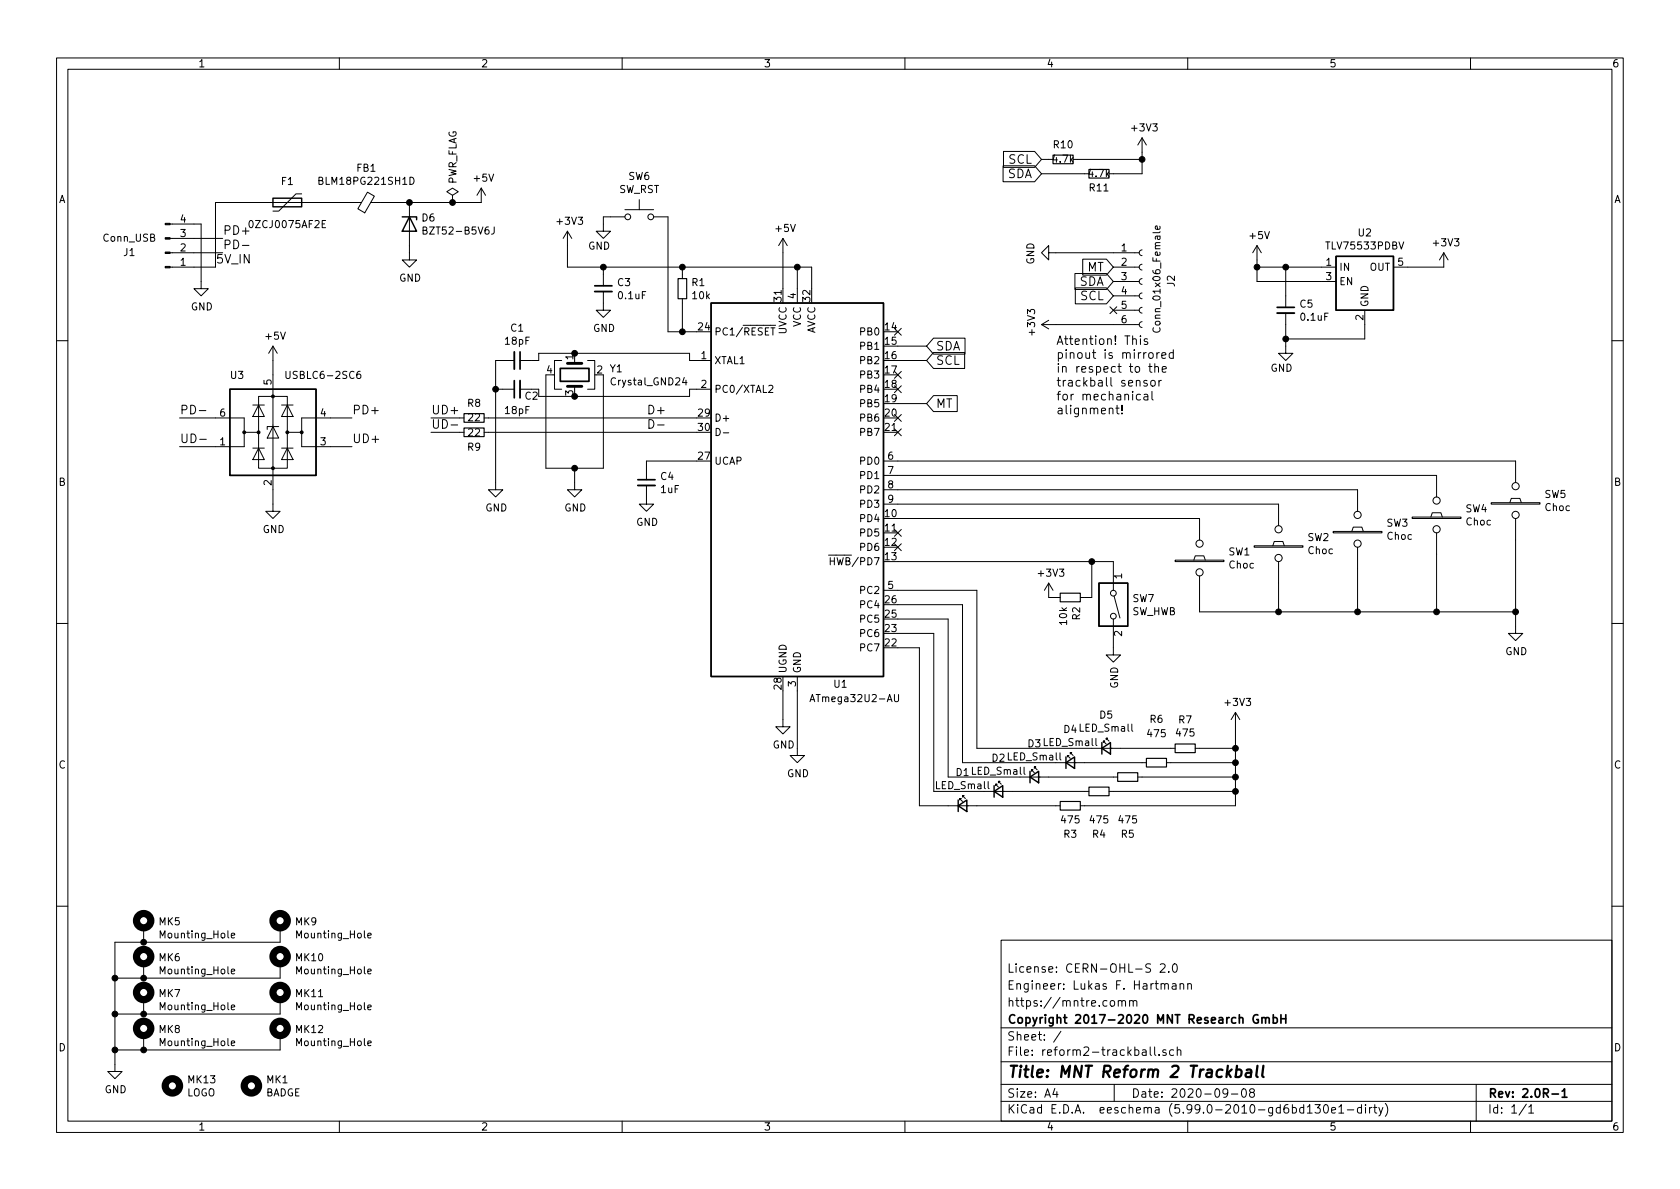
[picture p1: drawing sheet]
<svg xmlns="http://www.w3.org/2000/svg" width="297mm" height="210mm" viewBox="0 0 297 210" stroke-linecap="round" stroke-linejoin="round" font-family="sans-serif">
<g fill="none" stroke="#000" stroke-width=".18">
<path d="M10 10.2h277v190.1h-277zM12 12.2h273v186.1h-273zM60 10.2v2M110 10.2v2M160 10.2v2M210 10.2v2M260 10.2v2M30.1 39.6h5.5v11.4h1.2l-1.2 1.3-1.3-1.3h1.3M53.3 34.3h-1l-3 3h-1M57.6 39h-.6v1.3h.6M63.9 35.8h-25.8v11.4h-8M65 34l1.2 .7-1.7 2.9-1.2-.7z"/>
<path d="M72.4 35.8v10.2h1.3l-1.3 1.2-1.3-1.2h1.3M72.5 31.3a.64 .64 0 0 1 .7 .7 .64 .64 0 0 1-.7 .6zM80 34.5l1-.6-1-.6-1 .6 1 .6v1.3M80 35.8h.1M85.1 33.3v2.5h-19.5M85.1 33.3l-.8 1.2M85.1 33.3l.8 1.2M110.5 38.3h-3.8v2.6h1.2l-1.2 1.3-1.3-1.3h1.3M110.5 37.1h5.1M113 35.3v1.8M115.6 38.3h2.5v20.4h5.1M177.4 29.3h5.5l1.2 1.4-1.2 1.4h-5.5z"/>
<path d="M177.4 26.8h5.5l1.2 1.4-1.2 1.4h-5.5zM184.1 28.2h2.1M184.1 30.7h8.4M189.7 28.2h12.2M201.9 24.4l-.7 1.2M201.9 24.4v6.3h-5.8M201.9 24.4l.8 1.2M30.1 42.2h9.3M30.1 44.7h9.3M42.9 43.4h1.1M74.8 40.7h.5l.2-.2-.1-.2-.6-.2v1.3h.5l.2-.1v-.3l-.3-.3M87.4 40.1v.9a.41 .41 0 0 1-.5 .4"/>
<path d="M100.3 40.9v6.3h43.2v3.8M100.3 40.9l-.7 1.3M100.3 40.9l.8 1.3M106.7 51.6v3.3h1.2l-1.2 1.2-1.3-1.2h1.3M106.7 47.2v3.3M120.6 47.2v2.1M120.6 52.8v5.9M136.2 57.5h.9M136.3 58h.7M138.4 42.2v11.4M138.4 42.2l-.7 1.2M138.4 42.2l.8 1.2"/>
<path d="M141 47.2v6.4M158.1 58.1l1.3 1.2M159.4 58.1l-1.3 1.2M165 59.8h5.6v2.8h-5.6l-1.2-1.4zM184.1 57.4h17.3M184.1 57.4l1.3 .8M185.4 44.7v-1.3l-1.3 1.3 1.3 1.3v-1.3h16M185.4 56.6l-1.3 .8M190.1 48.4h5.5l1.2 1.4-1.2 1.4h-5.5zM190.1 50.9h5.5l1.2 1.4-1.2 1.4h-5.5zM191.4 45.8h4.2l1.2 1.4-1.2 1.4h-4.2zM196.2 54.2l1.3 1.3"/>
<path d="M196.8 47.2h4.6M196.8 49.8h4.6M196.8 54.9h4.6M196.8 52.3h4.6M197.5 54.2l-1.3 1.3M201.6 59.4v.1M201.6 59.9v1M201.9 56.9l-.3 .1-.2 .4 .2 .4 .3 .1M201.9 54.4l-.3 .1-.2 .4 .2 .3 .3 .2M201.9 51.8l-.3 .2-.2 .3 .2 .4 .3 .1M201.9 49.3l-.3 .1-.2 .4 .2 .3 .3 .2M201.9 46.7l-.3 .2-.2 .3 .2 .4 .3 .1"/>
<path d="M201.9 44.2l-.3 .1-.2 .4 .2 .4 .3 .1M202.9 60l-.4-.1-.2 .2 .1 .2 .5 .2v.3h-.6M204 58a.6 .6 0 0 0 .4 .8 .6 .6 0 0 0 .7-.6l-.1-.2M205.1 40v.4l-.2 .1h-.6v-.5l.3-.1 .1 .6M222.2 43.4l-.7 1.3M222.2 43.4v6.4h14M222.2 43.4l.8 1.3M222.2 47.2h14M227.3 55.4v7.1h1.3l-1.3 1.2-1.2-1.2h1.2M227.3 47.2v7.2M241.3 54.9v5h-14M255.3 44.7l-.8 1.3"/>
<path d="M255.3 44.7v2.5h-8.9M255.3 44.7l.7 1.3M10 60.2h2M31.7 73.9h11.5v2.5h2.5M35.2 72.6h1.2M35.3 77.7h1.2M43.2 76.4v2.6h-11.5M44.7 79.2h2M44.7 71.6h2M45.7 70.1h5.1v12.7h-5.1zM45.7 79.2l1 2.1h-2zM45.7 71.6l1 2.1h-2z"/>
<path d="M48.3 61.2v29.2h1.2l-1.2 1.3-1.3-1.3h1.3M48.3 75.4l1 2.1h-2.1zM48.3 61.2l-.8 1.3M48.3 61.2l.7 1.3M49.3 75.4h-2.1v.5M49.8 79.2h2M49.8 71.6h2M50.6 65.7v1l.2 .2h.2l.3-.2v-1M50.8 79.2l1 2.1h-2zM50.8 71.6l1 2.1h-2zM53.3 76.4v2.6h8.9M62.2 73.9h-8.9v2.5h-2.5"/>
<path d="M63.7 65.7h-.4a.86 .86 0 0 0 0 1.2l.4-.1 .1-.4-.2-.3h-.3l-.2 .3M76.2 73.9h5.8M76.2 76.4h5.8M79.8 75.1h1.1M85.6 73.9h37.6M85.6 76.4h37.6M87.6 68.8h3.3M90.9 63.7h-3.3v22.9h1.3l-1.3 1.3-1.2-1.3h1.2M91.9 68.8h2.1M91.9 63.7h3.3v-1.2h26.7v1.2h3.8M96.5 66.3v16.5h10.2v-16.5M99.3 63.7h-1.3v5.1h1.3"/>
<path d="M101.6 63.7v.6M101.6 68.3v.5M103.9 63.7h1.3v5.1h-1.3M114.7 74.2a.77 .77 0 0 1 .9 .8 .77 .77 0 0 1-.9 .7zM116.3 75.1h1.1M121 66.7l-.3 1h.8M121.3 67.2v.9M125.7 68.8h-3.8v1.3h-26.7M126.6 75.8a.64 .64 0 0 1 .7 .6 .64 .64 0 0 1-.7 .6zM127.9 76.5h1M135.9 68.3l.5-.2 .3 .4-.8 .9h.8M156.2 76.4h2.5"/>
<path d="M158.1 68.2l1.3 1.2M158.1 73.3l1.3 1.2M158.1 75.8l1.3 1.3M158.1 65.7l1.3 1.2M158.7 63.7h5.1M158.7 71.4h5.1M158.7 61.2h5.1M159.4 68.2l-1.3 1.2M159.4 73.3l-1.3 1.2M159.4 75.8l-1.3 1.3M159.4 65.7l-1.3 1.2M165 70h4.2v2.8h-4.2l-1.2-1.4z"/>
<path d="M165 62.3h5.6v2.9h-5.6l-1.2-1.5zM197.3 72.2h.6M197.5 71.7v1.3l.4 .2M198.4 73v.2M198.4 71.7v.9M201.6 69.8l-.4-.1-.3 .3v.4l.2 .3h.5M202.3 69.8h.6v.9M202.8 67.3h-.4l-.2 .2 .1 .2 .5 .1v.4h-.6M202.9 70.1l-.5 .1a.3 .3 0 0 0-.2 .2 .3 .3 0 0 0 .2 .3h.5M203.1 64.8h.6M203.2 62.5l.2-.1 .4 .1 .1 .6-.2 .2-.3 .1-.2-.2zM203.3 64.3v1.3l.4 .2"/>
<path d="M203.5 67.4l.2-.1 .5 .1 .1 .6-.2 .2-.4 .1-.2-.2zM203.7 69.2v1.3l.2 .2M204.2 65l.2-.2 .4 .1v.9M204.2 64.3v1.5M204.5 62.4v1M204.9 67.3v1M205 62.4h-.3l-.2 .2M205.3 67.3h-.2l-.2 .3M205.4 62.9l.7-.2v-.3h-.5l-.2 .2 .1 .7h.6M205.5 65.3l.7-.1-.1-.3-.4-.1-.2 .2 .1 .8h.5M207.4 62.4h-.4l-.3 .2v.5l.2 .2h.5M207.4 61.8v1.6"/>
<path d="M285 60.2h2M101.6 82.8v3.8h1.3l-1.3 1.3-1.3-1.3h1.3M114.3 85.8v3.3h1.3l-1.3 1.3-1.3-1.3h1.3M123.2 81.5h-8.9v3.3M146.5 98.2h1.3M146.8 98.6v1.3M146.8 99.2h.7M156.2 81.5h111.8v3.8M156.2 86.6h83.8v3.8M156.2 84.1h97.8v3.8M156.2 94.2h2.5M156.2 89.1h69.9v3.9"/>
<path d="M158.1 93.6l1.3 1.2M158.1 96.2l1.3 1.2M158.7 99.3h38.1v5.1M158.7 91.7h53.4v3.8M159.4 93.6l-1.3 1.2M159.4 96.2l-1.3 1.2M193 99.3v6.4h-2M207.8 99.1h8.6v.2h-8.6zM211.1 99.1l.2-.8h1.6l.2 .8M221.7 96.5h8.7v.3h-8.7zM225 96.5l.3-.7h1.5l.3 .7M226.1 99.3v8.9"/>
<path d="M235.7 94h8.6v.2h-8.6zM239 94l.3-.8h1.5l.2 .8M240 96.8v11.4M249.7 91.4h8.6v.3h-8.6zM253 91.4l.2-.7h1.6l.2 .7M254 94.2v14M263.7 88.9h8.6v.2h-8.6zM267 88.9l.2-.8h1.5l.3 .8M268 91.7v20.3h1.2l-1.2 1.3-1.3-1.3h1.3M10 110.2h2M141 119.6v14h1.2l-1.2 1.3-1.3-1.3h1.3M156.2 104.4h16.5v27.9h35.1"/>
<path d="M158.7 114.5h3.9v28h24.9M158.7 112h6.4v27.9h27.4M158.7 109.5h8.9v27.9h30M158.7 106.9h11.5v28h32.5M185.4 103.1l-.7 1.3M185.4 103.1v2.6h2.1M185.4 103.1l.8 1.3M196.8 109.5v6.3h1.3l-1.3 1.3-1.2-1.3h1.2M197 105.4l1 3.9M212.1 101.8v6.4h55.9M285 110.2h2M138.4 122.2v6.3h1.3l-1.3 1.3-1.2-1.3h1.2"/>
<path d="M143.2 124.1l.4-1.3 .5 1.3M143.3 123.7h.6M158.1 122.8v1l.3 .3h.2l.3-.3v-1M176 138.9v-.2h.3h-.3l.5 .5M176.5 138.4v-.2h.3h-.3l.5 .5M182.4 136.4v-.3h.2h-.2l.5 .5M182.9 135.9v-.3h.2h-.2l.5 .5M188.7 133.9v-.3h.3h-.3l.5 .5M189.2 133.3v-.2h.3h-.3l.5 .5M195.1 131.3v-.2h.2h-.2l.5 .5M195.6 130.8v-.2h.2h-.2l.5 .5M196.1 139.9h22.3"/>
<path d="M201.2 137.4h17.2M206.2 134.9h12.2M211.3 132.3h7.1M218.4 126v16.5h-27.4M218.4 126l-.7 1.2M218.4 126l.8 1.2M169.7 141.5v-.3h.2h-.2l.5 .5M170.2 141v-.3h.2h-.2l.5 .5M10 160.2h2M25.4 164.1v2.5M25.4 170.4v2.6M25.4 176.8v2.5"/>
<path d="M40.9 171.8l.6-.1-.1-.3h-.3l-.2 .1 .1 .7h.4M40.9 178.1l.6-.1-.1-.2-.3-.1-.2 .2 .1 .6h.4M40.9 165.4l.6-.1-.1-.2-.3-.1-.2 .2 .1 .6h.4M49.5 164.1v2.5h-29.2v22.9h1.3l-1.3 1.2-1.3-1.2h1.3M49.5 170.4v2.6h-29.2M49.5 176.8v2.5h-29.2M65 165.4l.6-.1v-.2l-.4-.1-.2 .2 .1 .6h.5M65 178.1l.6-.1v-.2l-.4-.1-.2 .2 .1 .6h.5M65 171.8l.6-.1v-.3h-.4l-.2 .1 .1 .7h.5M177 166.3h108v32h-108zM196.4 177l.4-.1 .3 .3v.4l-.3 .3h-.4l-.1-.3v-.4zM197.7 177.1l.2-.2 .4 .1 .1 .9"/>
<path d="M197.7 176.9v1M198.4 177.1l.2-.2 .3 .1 .1 .9M199.7 177.1l.2-.2 .4 .1 .1 .9M199.7 176.9v1M200.4 177.1l.2-.2 .3 .1 .1 .9M205.1 170.6l.6-.2 .2 .2 .1 .3-.9 1h.9M205.3 174.1l.2-.2 .4 .1v.9M205.9 174.1l.2-.2 .4 .1 .1 .9M206.6 171.8v.1M207.3 174h.6v.9M207.4 170.6l.2-.2a.81 .81 0 0 1 .6 .7 .81 .81 0 0 1-.3 .8h-.1a.81 .81 0 0 1-.4-1.3zM207.9 174.3l-.5 .1a.29 .29 0 0 0-.2 .2 .29 .29 0 0 0 .2 .3h.5"/>
<path d="M208.6 174.1l.3-.2 .3 .1 .1 .9M208.6 173.9v1M210 174.1l.2-.2 .4 .1v.9M210 173.9v1M285 160.2h2M25.4 183.1v2.6M40.9 184.5l.6-.1-.1-.3h-.3l-.2 .1 .1 .7h.4M49.5 183.1v2.6h-29.2M60 198.3v2M65 184.5l.6-.1v-.3h-.4l-.2 .1 .1 .7h.5M110 198.3v2M160 198.3v2"/>
<path d="M177 194.8h108M177 191.8h108M177 187.8h108M177 181.8h108M186.5 192.5l-.4 1h1M186.9 193v1M187.6 182.4l-1.3 1.9M197 191.8v3M202 185.7h.6v.9M202.6 186l-.5 .1a.29 .29 0 0 0-.2 .2 .29 .29 0 0 0 .2 .3h.5M203.4 185.1v1.3l.2 .2M204.1 185.1v1.3l.3 .2"/>
<path d="M204.9 186.5v.1M206.1 185.7l-.3-.1-.2 .2v.3l.5 .1v.4h-.5M207.5 185.7l-.4-.1-.3 .3v.4l.1 .3h.6M208.1 185.8l.3-.2 .3 .1 .1 .9M208.1 185.1v1.5M210 198.3v2M217.1 193.2l-.3 .3-.4-.1-.2-.2 .2-.6 .4-.1 .2 .2a.99 .99 0 0 1-.4 1.3h-.2M217.7 193.5h1.2M219.7 192.6l.2-.1a.81 .81 0 0 1 .5 .7 .81 .81 0 0 1-.3 .8h-.1a.81 .81 0 0 1-.6-.6 .81 .81 0 0 1 .3-.8zM221.2 193.2l-.3-.3 .1-.2 .2-.2 .4 .1 .2 .2-.1 .2-.6 .2-.2 .3 .1 .4 .2 .1h.3l.3-.3-.1-.4-.2-.1M231.1 196.8h.9M232.5 195.3h.9l-.5 .6 .5 .1v.7l-.3 .1h-.4l-.2-.1"/>
<path d="M234.2 195.4l.2-.1a.81 .81 0 0 1 .5 .7 .81 .81 0 0 1-.3 .8h-.1a.81 .81 0 0 1-.6-.6 .81 .81 0 0 1 .3-.8zM235.4 196.3l.7-.1v-.3l-.5-.1-.2 .2 .1 .8h.6M236.7 195.8l.4-.5v1.5M236.7 196.8h.9M238.2 196.3h1.2M240.7 195.9l-.4-.1-.3 .3v.4l.1 .3h.6M240.7 195.3v1.5M241.4 195.3v.2M241.4 195.8v1M242.1 195.8v1M242.6 195.8l-.3 .1-.2 .2M242.9 195.8h.5"/>
<path d="M243.1 195.3v1.3l.3 .2M243.8 195.8l.3 1M244.5 195.8l-.5 1.4-.2 .1M244.9 195.1a1.72 1.72 0 0 1 0 2.3M260 198.3v2M261 191.8v6.5M269.9 195.3l-1.3 1.9M270.3 195.8l.4-.5v1.5M270.3 196.8h.9"/>
<circle cx="111" cy="38.3" r=".51"/>
<circle cx="115.1" cy="38.3" r=".51"/>
<circle cx="212.1" cy="96.1" r=".63"/>
<circle cx="226.1" cy="98.7" r=".63"/>
<circle cx="226.1" cy="93.6" r=".63"/>
<circle cx="240" cy="96.1" r=".63"/>
<circle cx="240" cy="91.1" r=".63"/>
<circle cx="254" cy="88.5" r=".63"/>
<circle cx="254" cy="93.6" r=".63"/>
<circle cx="268" cy="86" r=".63"/>
<circle cx="268" cy="91.1" r=".63"/>
<circle cx="196.9" cy="109" r=".51"/>
<circle cx="196.9" cy="104.9" r=".51"/>
<circle cx="212.1" cy="101.2" r=".63"/>
</g>
<g fill="none" stroke="#000" stroke-width=".3">
<path d="M105.2 50.5h3M225.8 54.4h3.1M90.9 67.3v3.1M91.9 62.2v3.1M99.1 65.1h5v2.3h-5zM112.8 84.8h3M222.4 179.5a.74 .74 0 0 0-.9 .5 .74 .74 0 0 0 .6 .9l.4-.1v-.5h-.3M223.1 179.9v1M225.1 179.4v1.5M226.5 179.4v1.5M227.3 179.4v1.5M223.1 180.1l.2-.2 .4 .1 .1 .9"/>
<path d="M223.8 180.1l.2-.2 .3 .1 .1 .9M225.1 180l.5-.1 .2 .3v.4l-.1 .3h-.6M226.5 180.1h.8M274.4 193.5h1.2M276.2 193l.4-.5v1.5M276.2 194h.9"/>
</g>
<path d="M218.6 189.2l.2-.1 .6 .1 .1 .3v.6a.66 .66 0 0 1-1 .3M218.7 188.5l-.2 2M220.4 189.2l.2-.1 .6 .1-.1 1.3M221.2 189.6l-.6 .1a.4 .4 0 0 0-.4 .3 .4 .4 0 0 0 .3 .5l.6-.1M222.3 188.5l-.2 1.7 .3 .3M223.4 188.5l-.2 1.7 .2 .3" fill="none" stroke="#000" stroke-width=".4"/>
<g fill="none" stroke="#000" stroke-width="1.3">
<circle cx="25.4" cy="169.2" r="1.27"/>
<circle cx="25.4" cy="162.8" r="1.27"/>
<circle cx="25.4" cy="175.5" r="1.27"/>
<circle cx="49.5" cy="175.5" r="1.27"/>
<circle cx="49.5" cy="169.2" r="1.27"/>
<circle cx="49.5" cy="162.8" r="1.27"/>
<circle cx="25.4" cy="181.9" r="1.27"/>
<circle cx="30.5" cy="192" r="1.27"/>
<circle cx="44.4" cy="192" r="1.27"/>
<circle cx="49.5" cy="181.9" r="1.27"/>
</g>
<g fill="none" stroke="#000" stroke-width=".25">
<path d="M48.3 35h5v1.6h-5zM71.1 38.3h2.6v.6M72.4 38.3l1.3 2.6h-2.6zM125.7 53.6h30.5v66h-30.5zM236.2 45.3h10.2v9.6h-10.2zM40.6 68.8h15.3v15.3h-15.3zM194.3 103.1h5.1v7.6h-5.1zM175.8 139.9l1.5-1v2.1zM175.8 138.9v2.1M182.1 137.4l1.5-1v2zM182.1 136.4v2M188.5 134.9l1.5-1v2z"/>
<path d="M188.5 133.9v2M194.8 132.3l1.5-1v2zM194.8 131.3v2M169.4 142.5l1.5-1v2zM169.4 141.5v2"/>
</g>
<path d="M186.2 27.4h3.5v1.6h-3.5zM192.5 30h3.6v1.5h-3.6zM119.9 49.3h1.5v3.5h-1.5zM82 75.7h3.6v1.5h-3.6zM82 73.1h3.6v1.6h-3.6zM187.5 104.9h3.5v1.5h-3.5zM192.5 139.2h3.6v1.5h-3.6zM197.6 136.6h3.6v1.6h-3.6zM202.7 134.1h3.5v1.5h-3.5zM207.8 131.6h3.5v1.5h-3.5zM187.5 141.7h3.5v1.6h-3.5z" fill="none" stroke="#000" stroke-width=".2"/>
<path d="M105.2 51.6h3M225.8 55.4h3.1M90.9 62.2v3.1M91.9 67.3v3.1M112.8 85.8h3" fill="none" stroke="#000" stroke-width=".33"/>
<g fill="#000" stroke="#000" stroke-width=".18">
<path d="M29.2 39.5h.9v.2h-.9zM29.2 42h.9v.3h-.9zM29.2 44.6h.9v.2h-.9zM29.2 47.1h.9v.3h-.9z"/>
<circle cx="72.4" cy="35.8" r=".51"/>
<circle cx="80" cy="35.8" r=".51"/>
<circle cx="201.9" cy="28.2" r=".51"/>
<circle cx="106.7" cy="47.2" r=".51"/>
<circle cx="120.7" cy="58.7" r=".51"/>
<circle cx="120.7" cy="47.2" r=".51"/>
<circle cx="141" cy="47.2" r=".51"/>
<circle cx="222.3" cy="47.2" r=".51"/>
<circle cx="227.3" cy="59.9" r=".51"/>
<circle cx="227.3" cy="47.2" r=".51"/>
<circle cx="43.2" cy="76.4" r=".25"/>
<circle cx="45.7" cy="76.4" r=".25"/>
<circle cx="48.3" cy="70.1" r=".25"/>
<circle cx="50.8" cy="76.4" r=".25"/>
<circle cx="53.3" cy="76.4" r=".25"/>
<circle cx="87.6" cy="68.8" r=".51"/>
<circle cx="101.6" cy="62.5" r=".51"/>
<circle cx="101.6" cy="70.1" r=".51"/>
<circle cx="48.3" cy="82.8" r=".25"/>
<circle cx="101.6" cy="82.8" r=".51"/>
<circle cx="193" cy="99.3" r=".51"/>
<circle cx="226.1" cy="108.2" r=".51"/>
<circle cx="240" cy="108.2" r=".51"/>
<circle cx="254" cy="108.2" r=".51"/>
<circle cx="268" cy="108.2" r=".51"/>
<circle cx="218.4" cy="139.9" r=".51"/>
<circle cx="218.4" cy="132.3" r=".51"/>
<circle cx="218.4" cy="137.4" r=".51"/>
<circle cx="218.4" cy="134.9" r=".51"/>
<circle cx="20.3" cy="173" r=".51"/>
<circle cx="20.3" cy="179.3" r=".51"/>
<circle cx="25.4" cy="173" r=".51"/>
<circle cx="25.4" cy="166.6" r=".51"/>
<circle cx="25.4" cy="179.3" r=".51"/>
<circle cx="20.3" cy="185.7" r=".51"/>
<circle cx="25.4" cy="185.7" r=".51"/>
</g>
<path d="M100.3 64.3h2.6M100.3 68.3h2.6" fill="none" stroke="#000" stroke-width=".51"/>
<text font-size="2.8" x="178" y="190.6">Title: MNT Reform 2 Trackball</text>
<g font-size="2.1">
<text x="178.3" y="29">SCL</text>
<text x="178.1" y="31.5">SDA</text>
<text x="39.4" y="41.5">PD+</text>
<text x="38.1" y="46.6">5V_IN</text>
<text x="39.4" y="44.1">PD-</text>
<text x="190.8" y="50.5">SDA</text>
<text x="191" y="53.1">SCL</text>
<text x="192.2" y="48">MT</text>
<text x="165.4" y="62">SDA</text>
<text x="165.4" y="64.5">SCL</text>
<text x="186.7" y="61">Attention! This</text>
<text x="186.7" y="63.4">pinout is mirrored</text>
<text x="186.7" y="65.9">in respect to the</text>
<text x="186.7" y="68.4">trackball sensor</text>
<text x="186.7" y="70.8">for mechanical</text>
<text x="31.7" y="73.3">PD-</text>
<text x="62.2" y="73.3">PD+</text>
<text x="76.2" y="73.3">UD+</text>
<text x="76.2" y="75.8">UD-</text>
<text x="114.3" y="73.3">D+</text>
<text x="165.4" y="72.1">MT</text>
<text x="186.7" y="73.3">alignment!</text>
<text x="31.7" y="78.3">UD-</text>
<text x="62.2" y="78.3">UD+</text>
<text x="178" y="172">License: CERN-OHL-S 2.0</text>
<text x="178" y="178">https://mntre.comm</text>
<text x="178" y="175">Engineer: Lukas F. Hartmann</text>
<text x="178" y="184">Sheet: /</text>
<text x="178" y="181">Copyright 2017-2020 MNT Research GmbH</text>
<text x="178" y="186.7">File: reform2-trackball.sch</text>
<text x="178" y="196.9">KiCad E.D.A. eeschema (5.99.0-2010-gd6bd130e1-dirty)</text>
<text x="178" y="194.1">Size: A4</text>
<text x="200" y="194.1">Date: 2020-09-08</text>
<text x="263" y="194.1">Rev: 2.0R-1</text>
<text x="263" y="196.9">Id: 1/1</text>
</g>
<g font-size="1.8">
<text x="35" y="11.9">1</text>
<text x="85" y="11.9">2</text>
<text x="135" y="11.9">3</text>
<text x="185" y="11.9">4</text>
<text x="235" y="11.9">5</text>
<text x="285" y="11.9">6</text>
<text x="200.2" y="23.2">+3V3</text>
<text x="186.2" y="28.8">4.7k</text>
<text x="186.3" y="26.2">R10</text>
<text x="10.3" y="35.9">A</text>
<text x="49.8" y="32.7">F1</text>
<text x="56.8" y="32.7">BLM18PG221SH1D</text>
<text x="63.1" y="30.4">FB1</text>
<text x="80.7" y="32.7" transform="rotate(-90 80.7 32.7)">PWR_FLAG</text>
<text x="83.9" y="32.1">+5V</text>
<text x="109.3" y="34.1">SW_RST</text>
<text x="111.1" y="31.8">SW6</text>
<text x="192.6" y="31.3">4.7k</text>
<text x="192.7" y="33.8">R11</text>
<text x="285.3" y="35.9">A</text>
<text x="31.9" y="41.9">3</text>
<text x="31.9" y="39.4">4</text>
<text x="44.4" y="40.3">0ZCJ0075AF2E</text>
<text x="74.6" y="39.2">D6</text>
<text x="75.4" y="41.5">BZT52-B5V6J</text>
<text x="98.6" y="39.7">+3V3</text>
<text x="137.2" y="41">+5V</text>
<text x="240.2" y="41.8">U2</text>
<text x="18.2" y="42.7">Conn_USB</text>
<text x="21.9" y="45.3">J1</text>
<text x="31.9" y="47">1</text>
<text x="31.9" y="44.4">2</text>
<text x="104" y="44.1">GND</text>
<text x="182.9" y="46.8" transform="rotate(-90 182.9 46.8)">GND</text>
<text x="198.3" y="44.4">1</text>
<text x="198.3" y="47">2</text>
<text x="221" y="42.3">+5V</text>
<text x="234.5" y="47">1</text>
<text x="234.7" y="44.1">TLV75533PDBV</text>
<text x="236.7" y="47.9">IN</text>
<text x="242.1" y="47.9">OUT</text>
<text x="247.2" y="47">5</text>
<text x="253.6" y="43.5">+3V3</text>
<text x="70.6" y="49.8">GND</text>
<text x="109.2" y="50.6">C3</text>
<text x="109.4" y="52.9">0.1uF</text>
<text x="122.3" y="50.6">R1</text>
<text x="122.5" y="52.9">10k</text>
<text x="138.2" y="53.3" transform="rotate(-90 138.2 53.3)">31</text>
<text x="140.7" y="52.8" transform="rotate(-90 140.7 52.8)">4</text>
<text x="143.3" y="53.3" transform="rotate(-90 143.3 53.3)">32</text>
<text x="198.3" y="49.5">3</text>
<text x="198.3" y="52.1">4</text>
<text x="207.7" y="50.7" transform="rotate(-90 207.7 50.7)">J2</text>
<text x="234.5" y="49.5">3</text>
<text x="236.7" y="50.4">EN</text>
<text x="33.7" y="54.9">GND</text>
<text x="90.3" y="58.6">C1</text>
<text x="104.8" y="58.7">GND</text>
<text x="123.5" y="58.4">24</text>
<text x="126.2" y="59.3">PC1/RESET</text>
<text x="139.1" y="59.1" transform="rotate(-90 139.1 59.1)">UVCC</text>
<text x="141.6" y="57.8" transform="rotate(-90 141.6 57.8)">VCC</text>
<text x="144.1" y="59.1" transform="rotate(-90 144.1 59.1)">AVCC</text>
<text x="152.3" y="59.3">PB0</text>
<text x="156.5" y="58.4">14</text>
<text x="183" y="59.1" transform="rotate(-90 183 59.1)">+3V3</text>
<text x="198.3" y="54.6">5</text>
<text x="198.3" y="57.1">6</text>
<text x="205.2" y="58.1" transform="rotate(-90 205.2 58.1)">Conn_01x06_Female</text>
<text x="229.9" y="54.4">C5</text>
<text x="230.1" y="56.7">0.1uF</text>
<text x="241" y="56.6" transform="rotate(-90 241 56.6)">2</text>
<text x="241.9" y="54.4" transform="rotate(-90 241.9 54.4)">GND</text>
<text x="47" y="60.1">+5V</text>
<text x="89.4" y="60.9">18pF</text>
<text x="101.3" y="63.6" transform="rotate(-90 101.3 63.6)">1</text>
<text x="107.9" y="65.8">Y1</text>
<text x="124" y="63.5">1</text>
<text x="126.2" y="64.4">XTAL1</text>
<text x="152.3" y="61.8">PB1</text>
<text x="152.3" y="64.4">PB2</text>
<text x="156.5" y="61">15</text>
<text x="156.5" y="63.5">16</text>
<text x="224.6" y="65.7">GND</text>
<text x="40.8" y="67">U3</text>
<text x="48" y="68.1" transform="rotate(-90 48 68.1)">5</text>
<text x="51.1" y="67">USBLC6-2SC6</text>
<text x="82.7" y="71.9">R8</text>
<text x="92.8" y="70.7">C2</text>
<text x="96.7" y="66">4</text>
<text x="101.3" y="70" transform="rotate(-90 101.3 70)">3</text>
<text x="105.6" y="66">2</text>
<text x="108.3" y="68.1">Crystal_GND24</text>
<text x="124" y="68.6">2</text>
<text x="126.2" y="69.5">PC0/XTAL2</text>
<text x="152.3" y="66.9">PB3</text>
<text x="152.3" y="69.5">PB4</text>
<text x="156.5" y="66">17</text>
<text x="156.5" y="68.6">18</text>
<text x="156.5" y="71.1">19</text>
<text x="38.9" y="73.7">6</text>
<text x="56.7" y="73.7">4</text>
<text x="82.8" y="77.2">22</text>
<text x="82.8" y="74.5">22</text>
<text x="89.4" y="73.2">18pF</text>
<text x="123.5" y="73.7">29</text>
<text x="123.5" y="76.2">30</text>
<text x="126.2" y="74.5">D+</text>
<text x="152.3" y="72">PB5</text>
<text x="152.3" y="74.5">PB6</text>
<text x="152.3" y="77.1">PB7</text>
<text x="156.5" y="73.7">20</text>
<text x="156.5" y="76.2">21</text>
<text x="38.9" y="78.7">1</text>
<text x="56.7" y="78.7">3</text>
<text x="82.7" y="79.7">R9</text>
<text x="123.5" y="81.3">27</text>
<text x="126.2" y="82.2">UCAP</text>
<text x="152.3" y="82.2">PD0</text>
<text x="157" y="81.3">6</text>
<text x="157" y="83.8">7</text>
<text x="10.3" y="85.9">B</text>
<text x="48" y="85.8" transform="rotate(-90 48 85.8)">2</text>
<text x="116.8" y="84.9">C4</text>
<text x="116.9" y="87.2">1uF</text>
<text x="152.3" y="84.7">PD1</text>
<text x="152.3" y="87.2">PD2</text>
<text x="152.3" y="89.8">PD3</text>
<text x="157" y="86.4">8</text>
<text x="157" y="88.9">9</text>
<text x="273.1" y="88">SW5</text>
<text x="285.3" y="85.9">B</text>
<text x="46.4" y="94.2">GND</text>
<text x="85.8" y="90.4">GND</text>
<text x="99.8" y="90.4">GND</text>
<text x="112.5" y="93">GND</text>
<text x="152.3" y="92.3">PD4</text>
<text x="152.3" y="94.9">PD5</text>
<text x="156.5" y="91.4">10</text>
<text x="156.5" y="94">11</text>
<text x="231.2" y="95.7">SW2</text>
<text x="245.2" y="93.1">SW3</text>
<text x="245.3" y="95.4">Choc</text>
<text x="259.1" y="90.6">SW4</text>
<text x="259.2" y="92.9">Choc</text>
<text x="273.2" y="90.4">Choc</text>
<text x="147.5" y="99.9">HWB/PD7</text>
<text x="152.3" y="97.4">PD6</text>
<text x="156.5" y="96.5">12</text>
<text x="156.5" y="99.1">13</text>
<text x="183.7" y="102">+3V3</text>
<text x="217.2" y="98.2">SW1</text>
<text x="217.3" y="100.5">Choc</text>
<text x="231.3" y="98">Choc</text>
<text x="152.3" y="107.6">PC4</text>
<text x="152.3" y="105">PC2</text>
<text x="156.5" y="106.7">26</text>
<text x="157" y="104.1">5</text>
<text x="198.4" y="102.3" transform="rotate(-90 198.4 102.3)">1</text>
<text x="200.3" y="106.5">SW7</text>
<text x="152.3" y="112.6">PC6</text>
<text x="152.3" y="110.1">PC5</text>
<text x="156.5" y="111.8">23</text>
<text x="156.5" y="109.2">25</text>
<text x="188.7" y="110.4" transform="rotate(-90 188.7 110.4)">10k</text>
<text x="191" y="109.6" transform="rotate(-90 191 109.6)">R2</text>
<text x="198.4" y="112.5" transform="rotate(-90 198.4 112.5)">2</text>
<text x="200" y="108.8">SW_HWB</text>
<text x="139.1" y="119.1" transform="rotate(-90 139.1 119.1)">UGND</text>
<text x="141.6" y="119.1" transform="rotate(-90 141.6 119.1)">GND</text>
<text x="152.3" y="115.2">PC7</text>
<text x="156.5" y="114.3">22</text>
<text x="266.1" y="115.8">GND</text>
<text x="138.2" y="121.9" transform="rotate(-90 138.2 121.9)">28</text>
<text x="140.7" y="121.4" transform="rotate(-90 140.7 121.4)">3</text>
<text x="144" y="124.1">ATmega32U2-AU</text>
<text x="147.5" y="121.6">U1</text>
<text x="197.7" y="121.8" transform="rotate(-90 197.7 121.8)">GND</text>
<text x="216.7" y="124.8">+3V3</text>
<text x="188.1" y="129.6">D4 LED_Small</text>
<text x="194.4" y="127.1">D5</text>
<text x="203" y="130.4">475</text>
<text x="203.3" y="127.8">R6</text>
<text x="208.1" y="130.2">475</text>
<text x="208.4" y="127.9">R7</text>
<text x="10.3" y="135.9">C</text>
<text x="136.6" y="132.3">GND</text>
<text x="139.1" y="137.4">GND</text>
<text x="169" y="137.2">D1 LED_Small</text>
<text x="175.4" y="134.7">D2 LED_Small</text>
<text x="181.7" y="132.1">D3 LED_Small</text>
<text x="285.3" y="135.9">C</text>
<text x="165.6" y="139.5">LED_Small</text>
<text x="187.8" y="145.6">475</text>
<text x="188.1" y="148.1">R3</text>
<text x="192.8" y="145.6">475</text>
<text x="193.2" y="148.1">R4</text>
<text x="197.9" y="145.6">475</text>
<text x="198.3" y="148.1">R5</text>
<text x="28.1" y="163.6">MK5</text>
<text x="28.5" y="165.9">Mounting_Hole</text>
<text x="52.2" y="163.6">MK9</text>
<text x="52.6" y="165.9">Mounting_Hole</text>
<text x="28.1" y="170">MK6</text>
<text x="28.5" y="172.3">Mounting_Hole</text>
<text x="52.4" y="170">MK10</text>
<text x="52.6" y="172.3">Mounting_Hole</text>
<text x="28.1" y="176.3">MK7</text>
<text x="28.5" y="178.6">Mounting_Hole</text>
<text x="52.4" y="176.3">MK11</text>
<text x="52.6" y="178.6">Mounting_Hole</text>
<text x="10.3" y="185.9">D</text>
<text x="28.1" y="182.7">MK8</text>
<text x="28.5" y="185">Mounting_Hole</text>
<text x="52.4" y="182.7">MK12</text>
<text x="52.6" y="185">Mounting_Hole</text>
<text x="285.3" y="185.9">D</text>
<text x="33.3" y="191.6">MK13</text>
<text x="47.2" y="191.6">MK1</text>
<text x="18.5" y="193.3">GND</text>
<text x="33" y="193.9">LOGO</text>
<text x="46.9" y="193.9">BADGE</text>
<text x="35" y="199.9">1</text>
<text x="85" y="199.9">2</text>
<text x="135" y="199.9">3</text>
<text x="185" y="199.9">4</text>
<text x="235" y="199.9">5</text>
<text x="285" y="199.9">6</text>
</g>
</svg>
